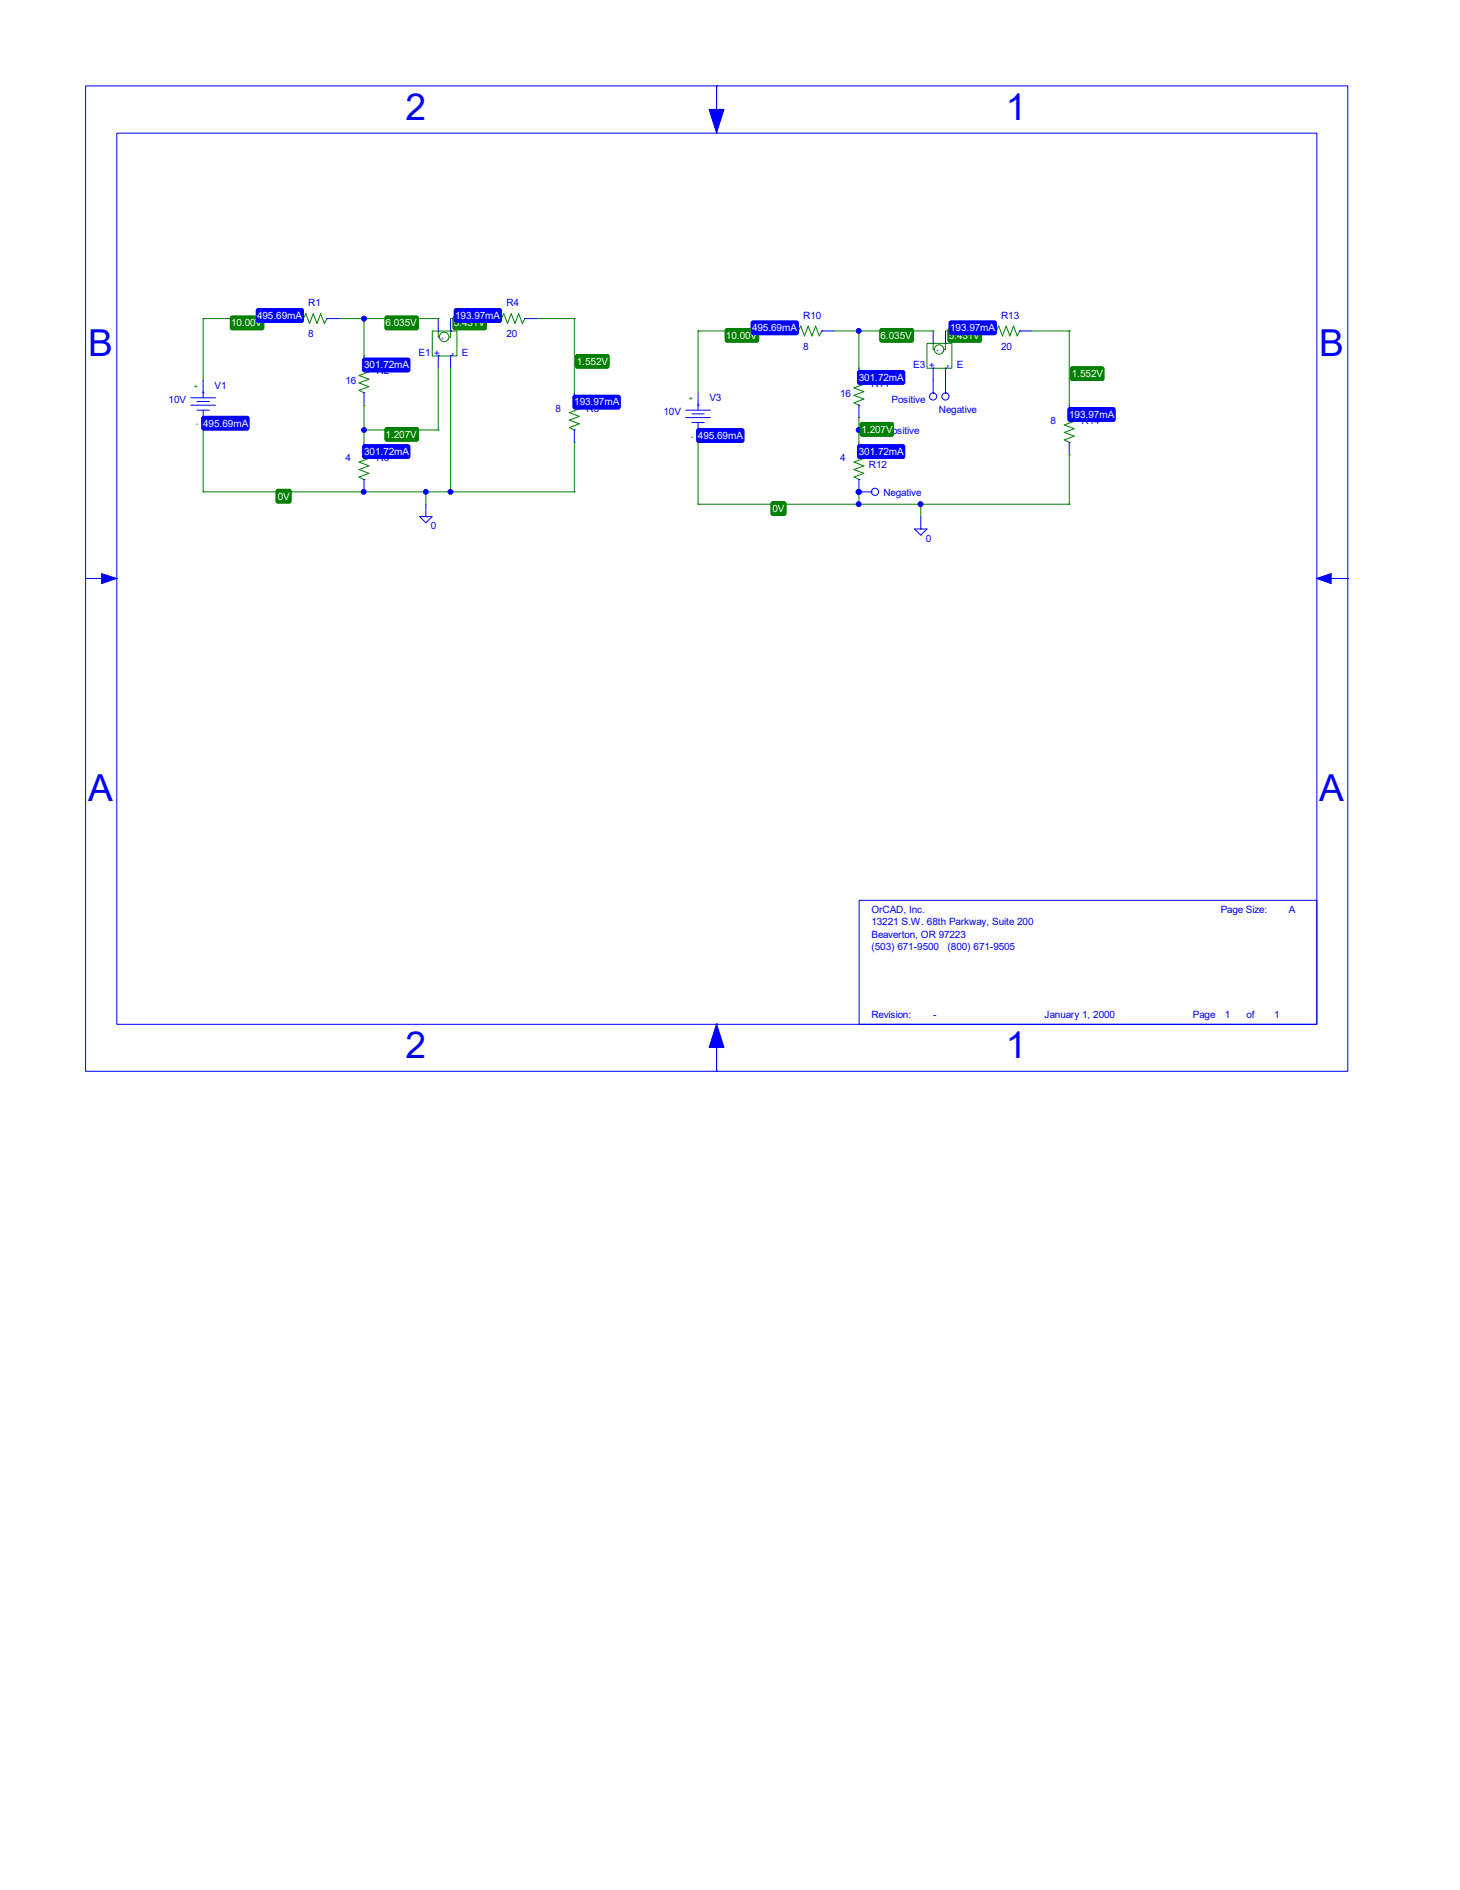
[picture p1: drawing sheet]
<svg xmlns="http://www.w3.org/2000/svg" width="216mm" height="279mm" viewBox="0 0 216 279" stroke-linecap="round" stroke-linejoin="round" font-family="sans-serif">
<g fill="none" stroke="#00f" stroke-width=".15">
<path d="M12.7 12.7h186.6v145.7h-186.6zM17.3 19.7h177.4v131.7h-177.4zM106 19.6h.1M106 12.7v7M106 12.7h.1M28.2 59.9h3.7M28.2 58.8h3.7M29.1 59.4h1.9M30 58.1h.1M30 56.2v2.6M42.8 47.1h1.9M44.7 47.1h.1"/>
<path d="M48.3 47.1h.1M48.3 47.1h1.9M53.8 58.1h.1M53.8 54.4h.1M53.8 52.6v1.8M53.8 58.1v1.8M64.8 52.6h.1M64.8 48.9h.1M64.8 47.1v1.8M64.8 52.6v1.8M66.6 52.6h.1M66.6 48.9h.1"/>
<path d="M66.6 47.1v1.8M66.6 52.6v1.8M72.1 47.1h1.9M74 47.1h.1M77.6 47.1h.1M77.6 47.1h1.8M84.9 59.9h.1M84.9 58.1v1.8M103.2 59.9h.1M103.2 58.1v2.5M116 48.9h1.9M117.9 48.9h.1"/>
<path d="M121.5 48.9h.1M121.5 48.9h1.9M127 59.9h.1M127 56.2h.1M127 54.4v1.8M127 59.9v1.8M138 54.4h.1M138 50.8h.1M138 48.9v1.9M138 54.4v1.8M139.8 54.4h.1M139.8 50.8h.1"/>
<path d="M139.8 48.9v1.9M139.8 54.4v1.8M145.3 48.9h1.8M147.1 48.9h.1M150.8 48.9h.1M150.8 48.9h1.8M158.1 59.9v1.8M29.1 60.6h1.9M30 61.7h.1M30 60.6v3M53.8 70.9h.1M53.8 67.2h.1"/>
<path d="M53.8 65.4v1.8M53.8 70.9v1.8M62.1 76.4h1.8l-.9 .9zM63 76.4h.1M63 74.5v1.9M84.9 63.6h.1M84.9 63.6v1.8M101.4 61.7h3.7M101.4 60.6h3.7M102.3 61.2h1.8M102.3 62.5h1.8M103.2 63.6h.1"/>
<path d="M103.2 62.5v2.9M127 70.9h.1M127 67.2h.1M127 65.4v1.8M127 70.9v1.8M135.2 78.2h1.9l-.9 .9zM136.2 78.2h.1M136.2 76.4v1.8M158.1 65.4h.1M158.1 61.7h.1M158.1 65.4v1.8M12.7 85.5h.1"/>
<path d="M12.7 85.5h4.5M17.2 85.5h.1M194.7 85.5h.1M194.7 85.5h4.6M199.3 85.5h.1M106 151.4h.1M106 151.4v6.9M106 158.3h.1"/>
<circle cx="139.8" cy="58.6" r=".53"/>
</g>
<g fill="#00f" stroke="#00f" stroke-width=".15">
<path d="M104.9 16.2h2.2l-1.1 3.4z"/>
<path d="M106 151.4l1.1 3.5h-2.2z"/>
<path d="M15 84.8l2.2 .7-2.2 .8z"/>
<path d="M194.7 85.5l2.1-.7v1.5z"/>
<path d="M38 45.7l6.6-.1 .3 .3v1.5l-.3 .2h-6.4l-.3-.2v-1.5z" fill-rule="evenodd"/>
<path d="M67.3 45.7l6.6-.1 .2 .3v1.5l-.2 .2h-6.4l-.3-.2v-1.5z" fill-rule="evenodd"/>
<path d="M84.9 58.5l6.5-.1 .3 .3v1.5l-.3 .3h-6.4l-.3-.3v-1.5z" fill-rule="evenodd"/>
<path d="M111.2 47.5h6.6l.2 .2v1.5l-.2 .3h-6.4l-.3-.3v-1.5z" fill-rule="evenodd"/>
<path d="M127 54.8h6.5l.3 .3v1.4l-.3 .3h-6.4l-.3-.3v-1.4z" fill-rule="evenodd"/>
<path d="M53.8 65.8h6.5l.3 .2v1.5l-.3 .3h-6.4l-.3-.3v-1.5z" fill-rule="evenodd"/>
<path d="M53.8 53h6.5l.3 .2v1.5l-.3 .3h-6.4l-.3-.3v-1.5z" fill-rule="evenodd"/>
<path d="M158.1 60.3h6.5l.3 .2v1.5l-.3 .3h-6.4l-.3-.3v-1.5z" fill-rule="evenodd"/>
<path d="M103.2 63.4h6.5l.3 .3v1.4l-.3 .3h-6.4l-.3-.3v-1.4z" fill-rule="evenodd"/>
<path d="M30 61.6h6.5l.3 .2v1.5l-.3 .3h-6.4l-.2-.3v-1.5z" fill-rule="evenodd"/>
<path d="M127 65.8h6.5l.3 .2v1.5l-.3 .3h-6.4l-.3-.3v-1.5z" fill-rule="evenodd"/>
<path d="M140.5 47.5h6.5l.3 .2v1.5l-.3 .3h-6.4l-.2-.3v-1.5z" fill-rule="evenodd"/>
</g>
<g fill="none" stroke="#008000" stroke-width=".15">
<path d="M44.7 47.1h.2l.3-.7 .6 1.4 .5-1.4 .6 1.4 .5-1.4 .6 1.4 .3-.7M53.8 54.4v.2l.8 .4-1.5 .5 1.5 .6-1.5 .5 1.5 .6-1.5 .5 .7 .4M63.9 48.9h3.7v3.7h-3.7zM64.8 48.9v.9h.2M66.6 48.9v.9h-.1M74 47.1h.1l.4-.7 .5 1.4 .6-1.4 .5 1.4 .6-1.4 .5 1.4 .4-.7M84.9 59.9v.2l.8 .4-1.5 .5 1.5 .6-1.5 .5 1.5 .6-1.5 .5 .7 .4M117.9 48.9h.1l.4-.7 .6 1.5 .5-1.5 .6 1.5 .5-1.5 .6 1.5 .3-.8M127 56.2v.2l.7 .4-1.4 .5 1.4 .6-1.4 .5 1.4 .6-1.4 .5 .7 .4M137.1 50.8h3.7v3.6h-3.7zM138 50.8v.9h.2M139.8 50.8v.9h-.2"/>
<path d="M147.1 48.9h.2l.4-.7 .5 1.5 .6-1.5 .5 1.5 .6-1.5 .5 1.5 .4-.8M53.8 67.2v.2l.8 .4-1.5 .5 1.5 .6-1.5 .5 1.5 .6-1.5 .5 .7 .4M127 67.2v.2l.7 .4-1.4 .5 1.4 .6-1.4 .5 1.4 .6-1.4 .5 .7 .4M158.1 61.7v.2l.7 .4-1.4 .5 1.4 .6-1.4 .5 1.4 .6-1.4 .5 .7 .4"/>
<circle cx="65.7" cy="49.8" r=".7"/>
<circle cx="138.9" cy="51.7" r=".7"/>
</g>
<g fill="none" stroke="#00f" stroke-width=".15">
<path d="M139.8 58.1h.1M139.8 56.2v1.9"/>
<circle cx="138" cy="58.6" r=".53"/>
</g>
<g fill="none" stroke="#00f" stroke-width=".15">
<path d="M138 58.1h.1M138 56.2v1.9"/>
<circle cx="129.4" cy="72.7" r=".53"/>
</g>
<g fill="none" stroke="#00f" stroke-width=".15">
<path d="M127 72.7h1.8M128.8 72.7h.1"/>
<circle cx="129.4" cy="63.6" r=".53"/>
</g>
<path d="M127 63.6h1.8M128.8 63.6h.1M127 133.1h67.7v18.3h-67.7z" fill="none" stroke="#00f" stroke-width=".15"/>
<g fill="none" stroke="#008000" stroke-width=".15">
<path d="M30 47.1h.1M30 47.1h12.8M30 47.1v9.1M42.8 47.1h.1M50.2 47.1h14.6M53.8 47.1h.1M53.8 52.6h.1M53.8 59.9h.1M53.8 47.1v5.5M53.8 59.9v5.5M64.8 47.1h.1M64.8 54.4v9.2"/>
<path d="M66.6 47.1h5.5M66.6 54.4v18.3M72.1 47.1h.1M79.4 47.1h5.5M84.9 47.1h.1M84.9 47.1v11M103.2 48.9h.1M103.2 48.9h12.8M103.2 48.9v9.2M116 48.9h.1M123.4 48.9h14.6M127 54.4h.1"/>
<path d="M127 48.9h.1M127 48.9v5.5M138 48.9h.1M139.8 48.9h5.5M145.3 48.9h.1M152.6 48.9h5.5M158.1 48.9h.1M158.1 48.9v11M30 72.7h.1M30 63.6v9.1M30 72.7h54.9M53.8 63.6h.1"/>
<path d="M53.8 72.7h.1M53.8 63.6h11M63 72.7h.1M63 72.7v1.8M64.8 63.6h.1M66.6 72.7h.1M84.9 65.4h.1M84.9 72.7h.1M84.9 65.4v7.3M103.2 74.5h.1M103.2 65.4v9.1M103.2 74.5h54.9"/>
<path d="M127 63.6h.1M127 61.7h.1M127 74.5h.1M127 61.7v3.7M127 72.7v1.8M136.2 74.5h.1M136.2 74.5v1.9M158.1 67.2h.1M158.1 74.5h.1M158.1 67.2v7.3"/>
</g>
<g fill="#008000" stroke="#008000" stroke-width=".15">
<path d="M57.1 46.8h4.6l.2 .2-.1 1.6-.2 .1h-4.5l-.2-.2v-1.5z" fill-rule="evenodd"/>
<path d="M67.1 46.8h4.7l.1 .2v1.6l-.2 .1h-4.6l-.1-.2v-1.5z" fill-rule="evenodd"/>
<path d="M85.2 52.4h4.7l.2 .3-.1 1.6-.2 .1h-4.6l-.1-.3v-1.4z" fill-rule="evenodd"/>
<path d="M158.4 54.3h4.7l.1 .2v1.6l-.2 .1h-4.6l-.1-.2v-1.5z" fill-rule="evenodd"/>
<path d="M140.3 48.6h4.7l.1 .2v1.6l-.2 .2-4.6-.1-.1-.2v-1.5z" fill-rule="evenodd"/>
<path d="M130.3 48.6h4.6l.2 .2-.1 1.6-.2 .2-4.5-.1-.2-.2v-1.5z" fill-rule="evenodd"/>
<path d="M57.1 63.2h4.6l.2 .3-.1 1.6-.2 .1h-4.5l-.2-.3v-1.4z" fill-rule="evenodd"/>
<path d="M107.4 48.6h4.7l.1 .2v1.6l-.3 .2-4.5-.1-.1-.2v-1.5z" fill-rule="evenodd"/>
<path d="M34.2 46.8h4.7l.1 .2v1.6l-.3 .1h-4.5l-.1-.2v-1.5z" fill-rule="evenodd"/>
<path d="M41 72.4h1.9l.1 .2v1.6l-.2 .2-1.8-.1-.2-.2v-1.5z" fill-rule="evenodd"/>
<path d="M127.3 62.5h4.7l.1 .2v1.6l-.2 .2-4.6-.1-.1-.2v-1.5z" fill-rule="evenodd"/>
<path d="M114.2 74.2h1.9l.1 .3v1.5l-.3 .2-1.7-.1-.2-.2v-1.4z" fill-rule="evenodd"/>
<path d="M57.1 46.8h4.6l.2 .2-.1 1.6-.2 .1h-4.5l-.2-.2v-1.5z" fill-rule="evenodd"/>
<path d="M67.1 46.8h4.7l.1 .2v1.6l-.2 .1h-4.6l-.1-.2v-1.5z" fill-rule="evenodd"/>
<path d="M85.2 52.4h4.7l.2 .3-.1 1.6-.2 .1h-4.6l-.1-.3v-1.4z" fill-rule="evenodd"/>
<path d="M158.4 54.3h4.7l.1 .2v1.6l-.2 .1h-4.6l-.1-.2v-1.5z" fill-rule="evenodd"/>
<path d="M140.3 48.6h4.7l.1 .2v1.6l-.2 .2-4.6-.1-.1-.2v-1.5z" fill-rule="evenodd"/>
<path d="M130.3 48.6h4.6l.2 .2-.1 1.6-.2 .2-4.5-.1-.2-.2v-1.5z" fill-rule="evenodd"/>
<path d="M57.1 63.2h4.6l.2 .3-.1 1.6-.2 .1h-4.5l-.2-.3v-1.4z" fill-rule="evenodd"/>
<path d="M107.4 48.6h4.7l.1 .2v1.6l-.3 .2-4.5-.1-.1-.2v-1.5z" fill-rule="evenodd"/>
<path d="M34.2 46.8h4.7l.1 .2v1.6l-.3 .1h-4.5l-.1-.2v-1.5z" fill-rule="evenodd"/>
<path d="M41 72.4h1.9l.1 .2v1.6l-.2 .2-1.8-.1-.2-.2v-1.5z" fill-rule="evenodd"/>
<path d="M127.3 62.5h4.7l.1 .2v1.6l-.2 .2-4.6-.1-.1-.2v-1.5z" fill-rule="evenodd"/>
<path d="M114.2 74.2h1.9l.1 .3v1.5l-.3 .2-1.7-.1-.2-.2v-1.4z" fill-rule="evenodd"/>
</g>
<g fill="#00f" stroke="#00f" stroke-width=".15">
<path d="M38 45.7l6.6-.1 .3 .3v1.5l-.3 .2h-6.4l-.3-.2v-1.5z" fill-rule="evenodd"/>
<path d="M67.3 45.7l6.6-.1 .2 .3v1.5l-.2 .2h-6.4l-.3-.2v-1.5z" fill-rule="evenodd"/>
<path d="M84.9 58.5l6.5-.1 .3 .3v1.5l-.3 .3h-6.4l-.3-.3v-1.5z" fill-rule="evenodd"/>
<path d="M111.2 47.5h6.6l.2 .2v1.5l-.2 .3h-6.4l-.3-.3v-1.5z" fill-rule="evenodd"/>
<path d="M127 54.8h6.5l.3 .3v1.4l-.3 .3h-6.4l-.3-.3v-1.4z" fill-rule="evenodd"/>
<path d="M53.8 65.8h6.5l.3 .2v1.5l-.3 .3h-6.4l-.3-.3v-1.5z" fill-rule="evenodd"/>
<path d="M53.8 53h6.5l.3 .2v1.5l-.3 .3h-6.4l-.3-.3v-1.5z" fill-rule="evenodd"/>
<path d="M158.1 60.3h6.5l.3 .2v1.5l-.3 .3h-6.4l-.3-.3v-1.5z" fill-rule="evenodd"/>
<path d="M103.2 63.4h6.5l.3 .3v1.4l-.3 .3h-6.4l-.3-.3v-1.4z" fill-rule="evenodd"/>
<path d="M30 61.6h6.5l.3 .2v1.5l-.3 .3h-6.4l-.2-.3v-1.5z" fill-rule="evenodd"/>
<path d="M127 65.8h6.5l.3 .2v1.5l-.3 .3h-6.4l-.3-.3v-1.5z" fill-rule="evenodd"/>
<path d="M140.5 47.5h6.5l.3 .2v1.5l-.3 .3h-6.4l-.2-.3v-1.5z" fill-rule="evenodd"/>
<circle cx="53.8" cy="72.7" r=".36"/>
<circle cx="63" cy="72.7" r=".36"/>
<circle cx="53.8" cy="47.1" r=".36"/>
<circle cx="127" cy="48.9" r=".36"/>
<circle cx="53.8" cy="63.6" r=".36"/>
<circle cx="66.6" cy="72.7" r=".36"/>
<circle cx="127" cy="72.7" r=".36"/>
<circle cx="136.1" cy="74.5" r=".36"/>
<circle cx="127" cy="74.5" r=".36"/>
<circle cx="127" cy="63.6" r=".36"/>
</g>
<g font-size="5.5" fill="#00f">
<text x="60" y="17.7">2</text>
<text x="148.7" y="17.7">1</text>
<text x="13" y="52.6">B</text>
<text x="195.1" y="52.6">B</text>
<text x="13" y="118.4">A</text>
<text x="195.1" y="118.4">A</text>
<text x="60" y="156.4">2</text>
<text x="148.7" y="156.4">1</text>
</g>
<g font-size="1.5" fill="#fff">
<text x="38" y="47.1">495.69mA</text>
<text x="67.3" y="47.1">193.97mA</text>
<text x="34.2" y="48.3">10.00V</text>
<text x="57" y="48.3">6.035V</text>
<text x="67.1" y="48.3">5.431V</text>
<text x="85.3" y="53.9">1.552V</text>
<text x="107.4" y="50.1">10.00V</text>
<text x="111.2" y="48.9">495.69mA</text>
<text x="130.2" y="50.1">6.035V</text>
<text x="140.3" y="50.1">5.431V</text>
<text x="140.5" y="48.9">193.97mA</text>
<text x="53.8" y="54.4">301.72mA</text>
<text x="84.9" y="59.9">193.97mA</text>
<text x="127" y="56.3">301.72mA</text>
<text x="158.5" y="55.8">1.552V</text>
<text x="30.1" y="63.1">495.69mA</text>
<text x="57" y="64.7">1.207V</text>
<text x="103.2" y="64.9">495.69mA</text>
<text x="127.4" y="64">1.207V</text>
<text x="158.1" y="61.7">193.97mA</text>
<text x="53.8" y="67.2">301.72mA</text>
<text x="127" y="67.2">301.72mA</text>
<text x="41.1" y="73.9">0V</text>
<text x="114.2" y="75.7">0V</text>
</g>
<g font-size="1.5" fill="#00f">
<text x="45.6" y="45.3">R1</text>
<text x="74.9" y="45.3">R4</text>
<text x="118.8" y="47.1">R10</text>
<text x="148" y="47.1">R13</text>
<text x="45.6" y="49.8">8</text>
<text x="61.9" y="52.6">E1</text>
<text x="65.2" y="52.6" transform="rotate(-90 65.2 52.6)">+</text>
<text x="67.4" y="52.6" transform="rotate(-90 67.4 52.6)">-</text>
<text x="68.3" y="52.6">E</text>
<text x="74.9" y="49.8">20</text>
<text x="118.8" y="51.7">8</text>
<text x="148" y="51.7">20</text>
<text x="24.9" y="59.5">10V</text>
<text x="31.7" y="57.5">V1</text>
<text x="51.1" y="56.8">16</text>
<text x="55.7" y="55.3">R2</text>
<text x="104.9" y="59.4">V3</text>
<text x="124.2" y="58.6">16</text>
<text x="128.9" y="57.2">R11</text>
<text x="131.8" y="59.5">Positive</text>
<text x="135" y="54.4">E3</text>
<text x="138.3" y="54.4" transform="rotate(-90 138.3 54.4)">+</text>
<text x="140.5" y="54.4" transform="rotate(-90 140.5 54.4)">-</text>
<text x="141.5" y="54.4">E</text>
<text x="82.2" y="60.8">8</text>
<text x="86.7" y="60.8">R5</text>
<text x="98.1" y="61.4">10V</text>
<text x="130.9" y="64.1">Positive</text>
<text x="138.9" y="61">Negative</text>
<text x="155.4" y="62.7">8</text>
<text x="159.9" y="62.7">R14</text>
<text x="51.1" y="68.2">4</text>
<text x="55.7" y="68.2">R3</text>
<text x="124.2" y="68.2">4</text>
<text x="128.5" y="69.3">R12</text>
<text x="130.6" y="73.3">Negative</text>
<text x="63.7" y="78.2">0</text>
<text x="136.9" y="80.1">0</text>
<text x="128.9" y="134.9">OrCAD, Inc.</text>
<text x="128.9" y="136.7">13221 S.W. 68th Parkway, Suite 200</text>
<text x="180.5" y="134.9">Page Size:</text>
<text x="190.6" y="134.9">A</text>
<text x="128.9" y="138.6">Beaverton, OR 97223</text>
<text x="128.9" y="140.4">(503) 671-9500</text>
<text x="140.1" y="140.4">(800) 671-9505</text>
<text x="128.9" y="150.5">Revision:</text>
<text x="138" y="150.5">-</text>
<text x="154.5" y="150.5">January 1, 2000</text>
<text x="176.4" y="150.5">Page</text>
<text x="181.1" y="150.5">1</text>
<text x="184.3" y="150.5">of</text>
<text x="188.4" y="150.5">1</text>
</g>
<g font-size="1.1" fill="#008000">
<text x="28.7" y="57.5">+</text>
<text x="101.9" y="59.4">+</text>
<text x="29" y="63">-</text>
<text x="102.2" y="64.9">-</text>
</g>
<g font-size=".7" fill="#00f">
<text x="65.7" y="50.2" transform="rotate(-90 65.7 50.2)">+</text>
<text x="66.5" y="50.2" transform="rotate(-90 66.5 50.2)">-</text>
<text x="138.9" y="52" transform="rotate(-90 138.9 52)">+</text>
<text x="139.7" y="52" transform="rotate(-90 139.7 52)">-</text>
</g>
</svg>
